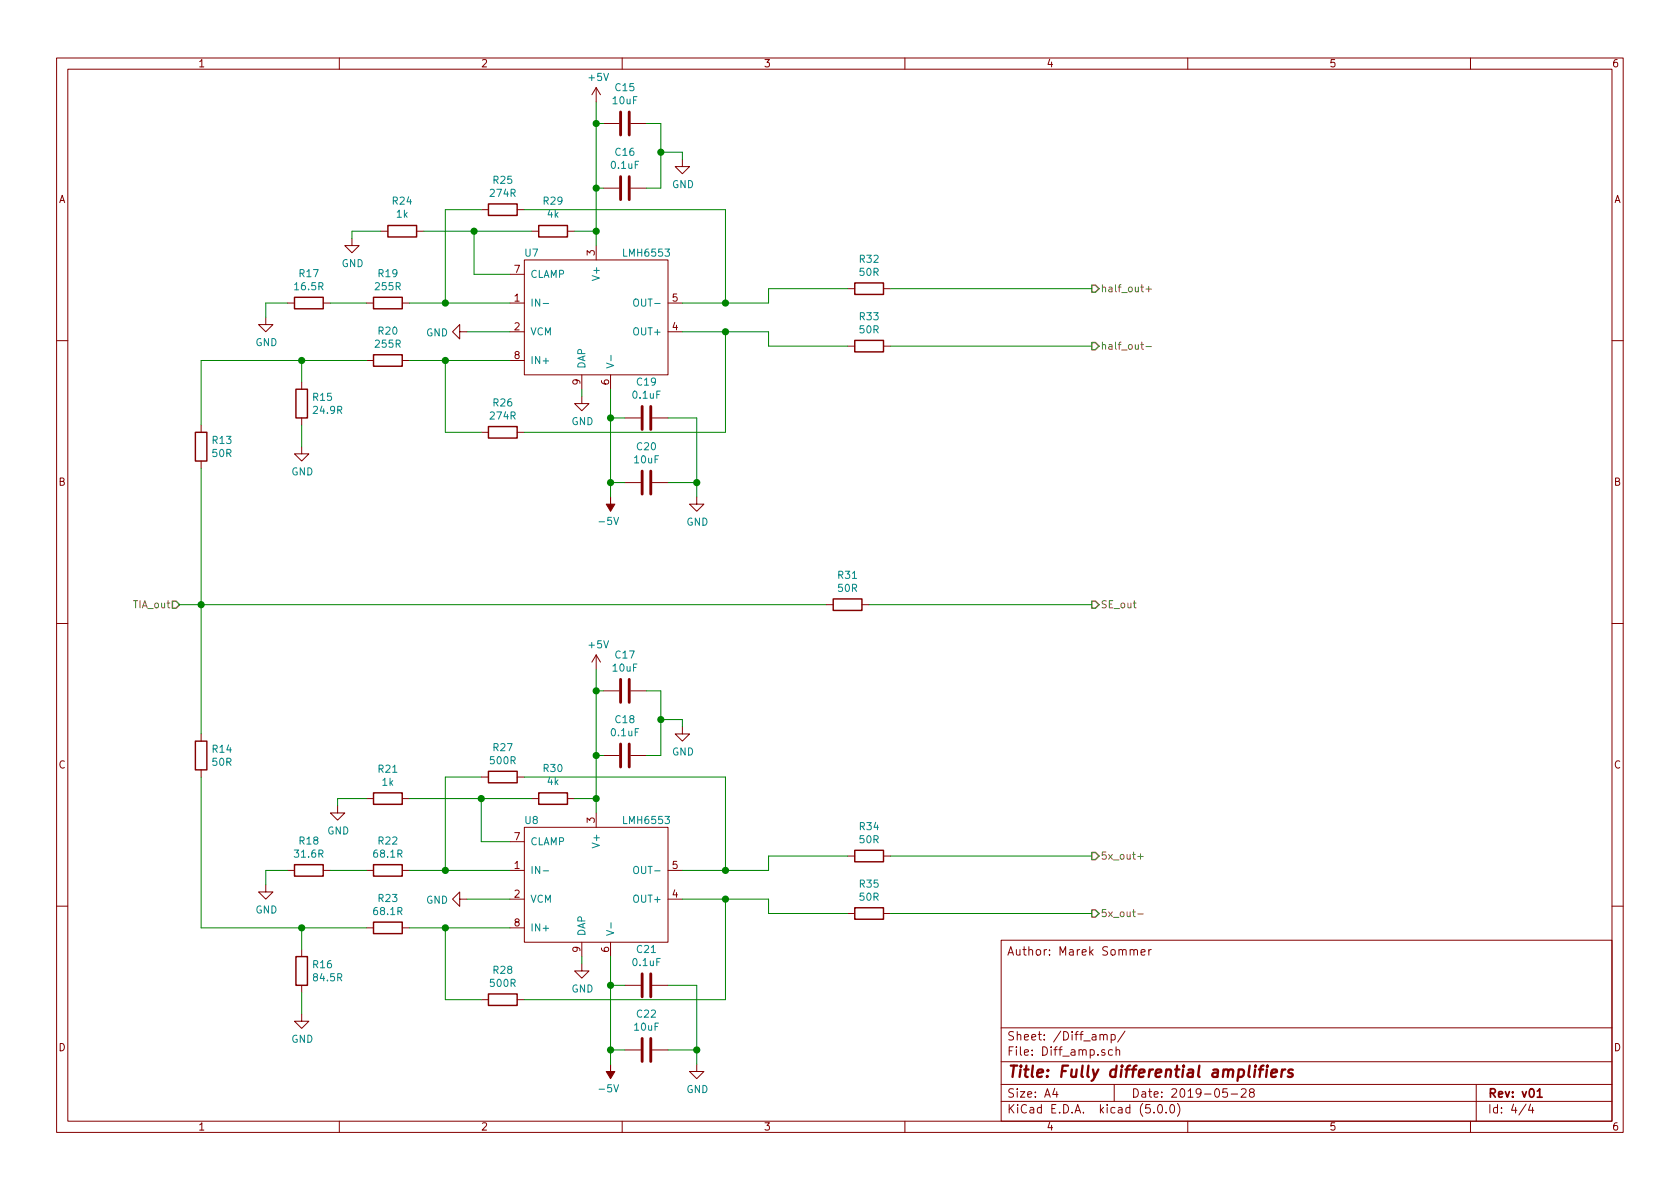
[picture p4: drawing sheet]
<svg xmlns="http://www.w3.org/2000/svg" width="297mm" height="210mm" viewBox="0 0 297 210" stroke-linecap="round" stroke-linejoin="round" font-family="sans-serif">
<g fill="none" stroke="#840000" stroke-width=".18">
<path d="M10 10.3h277v189.9h-277zM12 12.2h273v186.1h-273zM60 10.3v1.9M105.4 15.5v2.5M105.4 15.5l-.8 1.3M105.4 15.5l.8 1.3M110 10.3v1.9M160 10.3v1.9M210 10.3v1.9M260 10.3v1.9M85.1 37.1h1.3M91.4 37.1h1.3"/>
<path d="M106.7 33.3h2.8M106.7 21.8h2.8M111.5 33.3h2.8M111.5 21.8h2.8M120.6 28.2v1.3h1.3l-1.3 1.2-1.2-1.2h1.2M47 56.1v1.3h1.3l-1.3 1.3-1.3-1.3h1.3M50.8 53.6h1.3M57.1 53.6h1.3M62.2 42.2v1.2h1.3l-1.3 1.3-1.2-1.3h1.2M64.8 53.6h1.2M67.3 40.9h1.3M71.1 53.6h1.3"/>
<path d="M73.7 40.9h1.2M81.3 58.7v-1.3l-1.3 1.3 1.3 1.2v-1.2h1.2M90.2 53.6h2.5M90.2 58.7h2.5M90.2 48.5h2.5M92.7 46h25.4v20.3h-25.4zM94 40.9h1.2M100.3 40.9h1.3M105.4 43.4v2.6M118.1 53.6h2.5M118.1 58.7h2.5M149.9 51h1.2"/>
<path d="M156.2 51h1.3M10 60.2h2M35.6 75.2v1.2M53.3 79v1.3h1.3l-1.3 1.2-1.2-1.2h1.2M53.3 67.6v1.2M53.3 73.9v1.3M64.8 63.7h1.2M71.1 63.7h1.3M85.1 76.4h1.3M90.2 63.7h2.5M91.4 76.4h1.3M102.9 70.1v1.3h1.2l-1.2 1.2-1.3-1.2h1.3"/>
<path d="M102.9 66.3v2.5M107.9 66.3v2.5M110.5 73.9h2.8M115.3 73.9h2.8M149.9 61.2h1.2M156.2 61.2h1.3M285 60.2h2M35.6 81.5v1.3M110.5 85.3h2.8M115.3 85.3h2.8M123.2 87.9v1.2h1.3l-1.3 1.3-1.3-1.3h1.3M10 110.3h2"/>
<path d="M105.4 115.8v2.6M105.4 115.8l-.8 1.3M105.4 115.8l.8 1.3M146 106.9h1.3M152.4 106.9h1.3M285 110.3h2M35.6 129.8v1.3M35.6 136.1v1.3M85.1 137.4h1.3M91.4 137.4h1.3M106.7 133.6h2.8M106.7 122.2h2.8"/>
<path d="M111.5 133.6h2.8M111.5 122.2h2.8M120.6 128.5v1.3h1.3l-1.3 1.3-1.2-1.3h1.2M47 156.5v1.2h1.3l-1.3 1.3-1.3-1.3h1.3M50.8 153.9h1.3M57.1 153.9h1.3M59.7 142.5v1.3h1.3l-1.3 1.2-1.3-1.2h1.3M64.8 153.9h1.2M64.8 141.2h1.2M71.1 153.9h1.3M71.1 141.2h1.3M81.3 159v-1.3l-1.3 1.3 1.3 1.3v-1.3h1.2"/>
<path d="M90.2 153.9h2.5M90.2 159h2.5M90.2 148.8h2.5M92.7 146.3h25.4v20.3h-25.4zM94 141.2h1.2M100.3 141.2h1.3M105.4 143.8v2.5M118.1 153.9h2.5M118.1 159h2.5M149.9 151.4h1.2M156.2 151.4h1.3M10 160.2h2"/>
<path d="M53.3 179.3v1.3h1.3l-1.3 1.3-1.2-1.3h1.2M53.3 167.9v1.3M53.3 174.2v1.3M64.8 164.1h1.2M71.1 164.1h1.3M85.1 176.8h1.3M90.2 164.1h2.5M91.4 176.8h1.3M102.9 170.4v1.3h1.2l-1.2 1.3-1.3-1.3h1.3M102.9 166.6v2.6M107.9 166.6v2.6M110.5 174.2h2.8"/>
<path d="M115.3 174.2h2.8M149.9 161.5h1.2M156.2 161.5h1.3M177 166.3h108v32h-108zM199.8 168h.1a.37 .37 0 0 1 .6 .1v.8M200.5 168.1l.2-.2 .3 .1 .1 .9M201.8 168.4l.7-.1-.1-.3-.4-.1-.2 .2v.7h.6M203.1 167.9v1M203.6 167.9l-.3 .1-.2 .2M285 160.2h2M60 198.3v1.9M110 198.3v1.9"/>
<path d="M110.5 185.7h2.8M115.3 185.7h2.8M123.2 188.2v1.3h1.3l-1.3 1.2-1.3-1.2h1.3M160 198.3v1.9M177 194.8h108M177 191.8h108M177 187.8h108M177 181.8h108M186.5 192.5l-.4 1h1M186.8 193v1M194.5 183.1l.2-.2 .3 .1 .1 .9M195.1 183.1l.2-.2 .4 .1 .1 .9"/>
<path d="M195.3 185.7l-.3-.1-.2 .2v.2l.5 .2v.3h-.5M196.5 183l.4-.1 .3 .3-.1 .6-.2 .1-.4-.1M196.5 182.9v1.5M196.7 185.7l-.4-.1-.3 .3 .1 .6h.6M197 191.8v3M197.3 185.7l.3-.1 .3 .1 .1 .9M197.3 185.1v1.5M198.9 182.3l-1.3 2M204 196.7v.1M204.8 195.5l.4-.2a.94 .94 0 0 1 0 1.5 .79 .79 0 0 1-.4-1.3zM206.2 196.7v.1M207 195.4l.3-.1a.94 .94 0 0 1 0 1.5 .82 .82 0 0 1-.3-1.4z"/>
<path d="M208.2 195.1a1.71 1.71 0 0 1 0 2.3M210 198.3v1.9M217 192.5h-.7l-.1 .7 .2-.1 .5 .1 .1 .2v.5l-.2 .1-.6-.1M217.7 193.5h1.1M219.5 192.7l.2-.2h.3l.3 .2v.3v.2l-.9 .8h.9M221.2 193.2l-.3-.3 .1-.2 .2-.2 .4 .1 .2 .2-.1 .2-.6 .2a.48 .48 0 0 0-.1 .7l.2 .1 .5-.1a.48 .48 0 0 0-.1-.7h-.1M260 198.3v1.9M261 191.8v6.5M269.8 195.2l-1.2 2M270.6 195.2l-.3 1.1h.9M271 195.8v1"/>
</g>
<path d="M271.8 193l.4-.5v1.5M271.8 194h.9" fill="none" stroke="#840000" stroke-width=".3"/>
<path d="M222.6 189.1h.7M223.4 188.4l-.4 .1-.1 .2-.2 1.7M224 189.1l-.1 1.3M224.1 188.4l-.1 .1 .1 .1v-.2v.2M224.8 189.8l1-.2-.1-.4-.5-.1-.4 .3v.9l.2 .1 .6-.1M226.7 189.1l-.2 1.3M227.3 189.1a.54 .54 0 0 0-.7 .4M228.6 189.2a.49 .49 0 0 0-.8 .3l.2 .3 .5 .1 .1 .3-.4 .2-.5-.1" fill="none" stroke="#840000" stroke-width=".41"/>
<path d="M96 53.7h1M112.1 53.1l.2-.2a.47 .47 0 0 1 .6 .4l-.1 .7-.2 .1h-.4a1 1 0 0 1-.1-1zM107.2 64.2l1.3 .4-1.3 .5M108 62.8v1M96 154h1M112.2 153.3l.1-.1a.47 .47 0 0 1 .6 .4l-.1 .7-.2 .2-.4-.1a.93 .93 0 0 1 0-1.1zM107.2 164.5l1.3 .5-1.3 .4M108 163.2v.9" fill="none" stroke="#008484" stroke-width=".18"/>
<path d="M193 50.4h.7l.6 .6-.6 .7h-.7zM193 60.6h.7l.6 .6-.6 .6h-.7zM30.5 106.3h.6l.6 .6-.6 .7h-.6zM193 106.3h.7l.6 .6-.6 .7h-.7zM193 150.7h.7l.6 .7-.6 .6h-.7zM193 160.9h.7l.6 .6-.6 .7h-.7z" fill="none" stroke="#848400" stroke-width=".25"/>
<g fill="none" stroke="#840000" stroke-width=".25">
<path d="M68.6 39.9h5.1v2h-5.1zM86.4 36.1h5v2h-5zM95.2 39.9h5.1v2h-5.1zM52.1 52.6h5v2h-5zM66 52.6h5.1v2h-5.1zM151.1 50h5.1v2.1h-5.1zM34.5 76.4h2.1v5.1h-2.1zM52.3 68.8h2.1v5.1h-2.1zM66 62.7h5.1v2.1h-5.1zM86.4 75.4h5v2.1h-5zM151.1 60.2h5.1v2h-5.1zM147.3 105.9h5.1v2h-5.1z"/>
<path d="M34.5 131.1h2.1v5h-2.1zM86.4 136.4h5v2h-5zM52.1 152.9h5v2h-5zM66 152.9h5.1v2h-5.1zM66 140.2h5.1v2h-5.1zM95.2 140.2h5.1v2h-5.1zM151.1 150.4h5.1v2h-5.1zM52.3 169.2h2.1v5h-2.1zM66 163.1h5.1v2h-5.1zM86.4 175.8h5v2h-5zM151.1 160.5h5.1v2.1h-5.1z"/>
</g>
<g fill="none" stroke="#008400" stroke-width=".18">
<path d="M105.4 18v25.4M85.1 37.1h-6.4v16.5M92.7 37.1h35.6v16.5M105.4 33.3h1.3M105.4 21.8h1.3M114.3 21.8h2.5v11.5h-2.5M116.8 26.9h3.8v1.3M50.8 53.6h-3.8v2.5M58.4 53.6h6.4M67.3 40.9h-5.1v1.3M72.4 53.6h17.8M74.9 40.9h19.1"/>
<path d="M82.5 58.7h7.7M83.8 40.9v7.6h6.4M101.6 40.9h3.8M120.6 58.7h15.3v2.5h14M128.3 58.7v17.7h-35.6M149.9 51h-14v2.6h-15.3M157.5 51h35.5M53.3 63.7v3.9M53.3 75.2v3.8M64.8 63.7h-29.2v11.5M72.4 63.7h17.8M78.7 63.7v12.7h6.4"/>
<path d="M102.9 68.8v1.3M107.9 73.9h2.6M107.9 68.8v19.1M118.1 73.9h5.1v14M157.5 61.2h35.5M35.6 82.8v47M107.9 85.3h2.6M118.1 85.3h5.1M31.7 106.9h114.3M105.4 118.4v25.4M153.7 106.9h39.3M35.6 137.4v26.7h29.2"/>
<path d="M85.1 137.4h-6.4v16.5M92.7 137.4h35.6v16.5M105.4 133.6h1.3M105.4 122.2h1.3M114.3 122.2h2.5v11.4h-2.5M116.8 127.2h3.8v1.3M50.8 153.9h-3.8v2.6M58.4 153.9h6.4M64.8 141.2h-5.1v1.3M72.4 153.9h17.8M72.4 141.2h21.6M82.5 159h7.7"/>
<path d="M85.1 141.2v7.6h5.1M101.6 141.2h3.8M120.6 159h15.3v2.5h14M128.3 159v17.8h-35.6M149.9 151.4h-14v2.5h-15.3M157.5 151.4h35.5M53.3 164.1v3.8M53.3 175.5v3.8M72.4 164.1h17.8M78.7 164.1v12.7h6.4M102.9 169.2v1.2M107.9 169.2v19"/>
<path d="M107.9 174.2h2.6M118.1 174.2h5.1v14M157.5 161.5h35.5M107.9 185.7h2.6M118.1 185.7h5.1"/>
</g>
<g fill="#008400" stroke="#008400" stroke-width=".25">
<circle cx="78.7" cy="63.7" r=".51"/>
<circle cx="78.7" cy="53.6" r=".51"/>
<circle cx="53.3" cy="63.7" r=".51"/>
<circle cx="78.7" cy="153.9" r=".51"/>
<circle cx="78.7" cy="164.1" r=".51"/>
<circle cx="53.3" cy="164.1" r=".51"/>
<circle cx="123.2" cy="85.3" r=".51"/>
<circle cx="108" cy="73.9" r=".51"/>
<circle cx="108" cy="85.3" r=".51"/>
<circle cx="105.4" cy="33.3" r=".51"/>
<circle cx="105.4" cy="21.8" r=".51"/>
<circle cx="116.8" cy="26.9" r=".51"/>
<circle cx="105.4" cy="40.9" r=".51"/>
<circle cx="83.8" cy="40.9" r=".51"/>
<circle cx="123.2" cy="185.7" r=".51"/>
<circle cx="108" cy="174.2" r=".51"/>
<circle cx="107.9" cy="185.7" r=".51"/>
<circle cx="105.4" cy="133.6" r=".51"/>
<circle cx="105.4" cy="122.2" r=".51"/>
<circle cx="116.8" cy="127.2" r=".51"/>
<circle cx="105.4" cy="141.2" r=".51"/>
<circle cx="85.1" cy="141.2" r=".51"/>
<circle cx="35.6" cy="106.9" r=".51"/>
<circle cx="128.3" cy="53.6" r=".51"/>
<circle cx="128.3" cy="58.7" r=".51"/>
<circle cx="128.3" cy="153.9" r=".51"/>
<circle cx="128.3" cy="159" r=".51"/>
</g>
<g fill="none" stroke="#840000" stroke-width=".51">
<path d="M109.7 19.8v4.1M111.3 19.8v4.1M109.7 31.2v4.1M111.3 31.2v4.1M113.5 71.9v4M115.1 71.9v4M113.5 83.3v4.1M115.1 83.3v4.1M109.7 120.1v4.1M109.7 131.6v4M111.3 120.1v4.1M111.3 131.6v4"/>
<path d="M113.5 172.2v4.1M115.1 172.2v4.1M113.5 183.6v4.1M115.1 183.6v4.1"/>
</g>
<g fill="#840000" stroke="#840000" stroke-width=".18">
<path d="M107.9 87.9v1.2h.8l-.8 1.3-.7-1.3h.7z"/>
<path d="M107.9 188.2v1.3h.8l-.8 1.2-.7-1.2h.7z"/>
</g>
<path d="M202.6 51.1h1M203.1 50.6v1M201.7 60.9h.5M201.9 60.5v1.1l.3 .2M202.6 61.3h1M201.2 151.5h.9M201.7 151v.9M201.2 161.6h.9" fill="none" stroke="#848400" stroke-width=".18"/>
<text font-size="2.8" fill="#840000" x="178" y="190.5">Title: Fully differential amplifiers</text>
<g font-size="2.1" fill="#840000">
<text x="178" y="169">Author: Marek Sommer</text>
<text x="178" y="184">Sheet: /Diff_amp/</text>
<text x="178" y="186.7">File: Diff_amp.sch</text>
<text x="178" y="196.9">KiCad E.D.A. kicad (5.0.0)</text>
<text x="178" y="194.1">Size: A4</text>
<text x="200" y="194.1">Date: 2019-05-28</text>
<text x="263" y="194.1">Rev: v01</text>
<text x="263" y="196.9">Id: 4/4</text>
</g>
<g font-size="1.8" fill="#840000">
<text x="35" y="11.9">1</text>
<text x="85" y="11.9">2</text>
<text x="135" y="11.9">3</text>
<text x="185" y="11.9">4</text>
<text x="235" y="11.9">5</text>
<text x="285" y="11.9">6</text>
<text x="10.4" y="35.9">A</text>
<text x="285.4" y="35.9">A</text>
<text x="105.2" y="45.2" transform="rotate(-90 105.2 45.2)">3</text>
<text x="91" y="53.3">1</text>
<text x="91" y="48.3">7</text>
<text x="118.9" y="53.3">5</text>
<text x="91" y="58.4">2</text>
<text x="118.9" y="58.4">4</text>
<text x="91" y="63.5">8</text>
<text x="102.6" y="68" transform="rotate(-90 102.6 68)">9</text>
<text x="107.7" y="68" transform="rotate(-90 107.7 68)">6</text>
<text x="10.4" y="85.9">B</text>
<text x="285.4" y="85.9">B</text>
<text x="10.4" y="135.9">C</text>
<text x="285.4" y="135.9">C</text>
<text x="91" y="148.6">7</text>
<text x="105.2" y="145.5" transform="rotate(-90 105.2 145.5)">3</text>
<text x="91" y="153.7">1</text>
<text x="118.9" y="153.7">5</text>
<text x="91" y="158.7">2</text>
<text x="118.9" y="158.7">4</text>
<text x="91" y="163.8">8</text>
<text x="102.6" y="168.4" transform="rotate(-90 102.6 168.4)">9</text>
<text x="107.7" y="168.4" transform="rotate(-90 107.7 168.4)">6</text>
<text x="10.4" y="185.9">D</text>
<text x="285.4" y="185.9">D</text>
<text x="35" y="199.9">1</text>
<text x="85" y="199.9">2</text>
<text x="135" y="199.9">3</text>
<text x="185" y="199.9">4</text>
<text x="235" y="199.9">5</text>
<text x="285" y="199.9">6</text>
</g>
<g font-size="1.8" fill="#008484">
<text x="104.2" y="14.3">+5V</text>
<text x="108.9" y="16.1">C15</text>
<text x="108.4" y="18.4">10uF</text>
<text x="108.2" y="29.9">0.1uF</text>
<text x="108.9" y="27.6">C16</text>
<text x="86.8" y="34.8">274R</text>
<text x="87.3" y="32.5">R25</text>
<text x="118.8" y="33.3">GND</text>
<text x="69.5" y="36.2">R24</text>
<text x="70.2" y="38.5">1k</text>
<text x="96.1" y="36.2">R29</text>
<text x="96.8" y="38.5">4k</text>
<text x="60.4" y="47.2">GND</text>
<text x="92.9" y="45.4">U7</text>
<text x="110.4" y="45.4">LMH6553</text>
<text x="152" y="46.5">R32</text>
<text x="52.2" y="51.3">16.5R</text>
<text x="53" y="49">R17</text>
<text x="66.5" y="51.3">255R</text>
<text x="67" y="49">R19</text>
<text x="93.7" y="49.1">CLAMP</text>
<text x="106" y="49.2" transform="rotate(-90 106 49.2)">V+</text>
<text x="152" y="48.8">50R</text>
<text x="67" y="59.2">R20</text>
<text x="75.3" y="59.5">GND</text>
<text x="93.7" y="54.2">IN-</text>
<text x="93.7" y="59.3">VCM</text>
<text x="112.3" y="59.3">OUT+</text>
<text x="112.8" y="54.2">OUT-</text>
<text x="152" y="56.6">R33</text>
<text x="152" y="58.9">50R</text>
<text x="45.2" y="61.2">GND</text>
<text x="66.5" y="61.5">255R</text>
<text x="93.7" y="64.4">IN+</text>
<text x="103.5" y="65.3" transform="rotate(-90 103.5 65.3)">DAP</text>
<text x="55.4" y="70.9">R15</text>
<text x="87.3" y="71.9">R26</text>
<text x="112" y="70.5">0.1uF</text>
<text x="112.7" y="68.2">C19</text>
<text x="55.6" y="73.2">24.9R</text>
<text x="86.8" y="74.2">274R</text>
<text x="101" y="75.2">GND</text>
<text x="37.6" y="78.5">R13</text>
<text x="37.6" y="80.8">50R</text>
<text x="112.2" y="81.9">10uF</text>
<text x="112.7" y="79.6">C20</text>
<text x="51.5" y="84.1">GND</text>
<text x="106.2" y="92.8">-5V</text>
<text x="121.4" y="93">GND</text>
<text x="148.2" y="102.4">R31</text>
<text x="148.2" y="104.7">50R</text>
<text x="104.2" y="114.6">+5V</text>
<text x="108.4" y="118.8">10uF</text>
<text x="108.9" y="116.5">C17</text>
<text x="108.2" y="130.2">0.1uF</text>
<text x="108.9" y="127.9">C18</text>
<text x="37.6" y="133.1">R14</text>
<text x="37.6" y="135.4">50R</text>
<text x="67" y="136.6">R21</text>
<text x="86.8" y="135.1">500R</text>
<text x="87.3" y="132.8">R27</text>
<text x="96.1" y="136.5">R30</text>
<text x="118.8" y="133.6">GND</text>
<text x="67.6" y="139">1k</text>
<text x="96.8" y="138.8">4k</text>
<text x="53" y="149.3">R18</text>
<text x="57.9" y="147.6">GND</text>
<text x="67" y="149.3">R22</text>
<text x="92.9" y="145.7">U8</text>
<text x="93.7" y="149.5">CLAMP</text>
<text x="106" y="149.5" transform="rotate(-90 106 149.5)">V+</text>
<text x="110.4" y="145.7">LMH6553</text>
<text x="152" y="146.8">R34</text>
<text x="152" y="149.1">50R</text>
<text x="52.2" y="151.7">31.6R</text>
<text x="66.2" y="151.7">68.1R</text>
<text x="93.7" y="154.6">IN-</text>
<text x="112.8" y="154.6">OUT-</text>
<text x="45.2" y="161.5">GND</text>
<text x="66.2" y="161.8">68.1R</text>
<text x="67" y="159.5">R23</text>
<text x="75.3" y="159.8">GND</text>
<text x="93.7" y="159.6">VCM</text>
<text x="112.3" y="159.6">OUT+</text>
<text x="152" y="157">R35</text>
<text x="152" y="159.3">50R</text>
<text x="93.7" y="164.7">IN+</text>
<text x="103.5" y="165.6" transform="rotate(-90 103.5 165.6)">DAP</text>
<text x="55.4" y="171.2">R16</text>
<text x="55.6" y="173.5">84.5R</text>
<text x="87.3" y="172.2">R28</text>
<text x="112" y="170.8">0.1uF</text>
<text x="112.7" y="168.5">C21</text>
<text x="86.8" y="174.5">500R</text>
<text x="101" y="175.5">GND</text>
<text x="112.7" y="180">C22</text>
<text x="51.5" y="184.4">GND</text>
<text x="112.2" y="182.3">10uF</text>
<text x="106.2" y="193.2">-5V</text>
<text x="121.4" y="193.3">GND</text>
</g>
<g font-size="1.8" fill="#848400">
<text x="194.6" y="51.7">half_out+</text>
<text x="194.6" y="61.8">half_out-</text>
<text x="23.6" y="107.6">TIA_out</text>
<text x="194.6" y="107.6">SE_out</text>
<text x="194.6" y="152">5x_out+</text>
<text x="194.6" y="162.2">5x_out-</text>
</g>
</svg>
